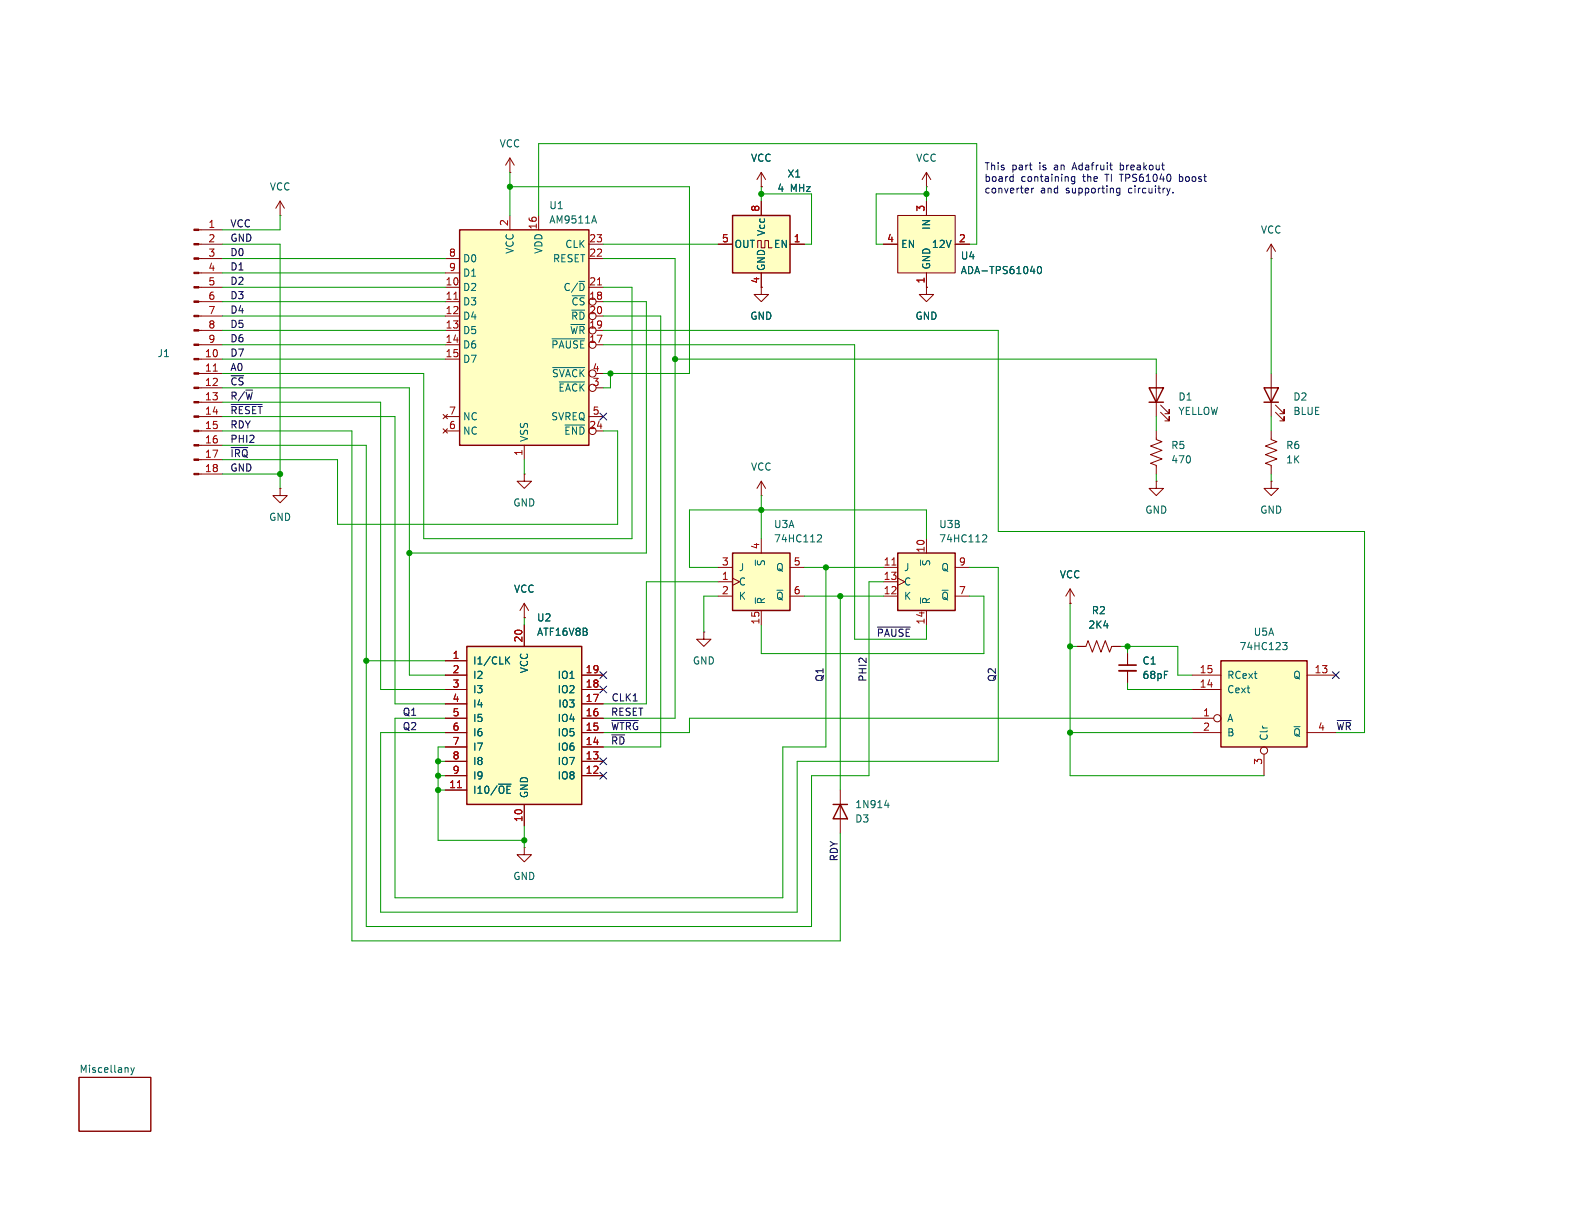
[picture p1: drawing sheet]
<svg xmlns="http://www.w3.org/2000/svg" width="279mm" height="216mm" viewBox="0 0 279 216" stroke-linecap="round" stroke-linejoin="round" font-family="sans-serif">
<path d="M92.7 109.2h.1M92.7 106.7l-.8 1.3M92.7 106.7l.8 1.3M92.7 106.7v2.5M14 190.5h12.7v9.5h-12.7z" fill="none" stroke="#840000" stroke-width=".18"/>
<path d="M23.1 188.8l.3 .8M23.4 189.6l-.3 .4M23.7 188.8l-.3 .8" fill="none" stroke="#006464" stroke-width=".18"/>
<path d="M82.5 114.3h20.4v27.9h-20.4z" fill="#ffffc2"/>
<path d="M82.5 114.3h20.4v27.9h-20.4z" fill="none" stroke="#840000" stroke-width=".25"/>
<g fill="none" stroke="#840000" stroke-width=".18">
<path d="M78.7 116.8h3.8M78.7 119.4h3.8M92.7 110.5v3.8M102.9 119.4h3.8M78.7 121.9h3.8M78.7 124.5h3.8M78.7 127h3.8M78.7 129.5h3.8M78.7 132.1h3.8M78.7 134.6h3.8M78.7 137.2h3.8M78.7 139.7h3.8"/>
<path d="M102.9 121.9h3.8M102.9 124.5h3.8M102.9 127h3.8M102.9 129.5h3.8M102.9 132.1h3.8M102.9 134.6h3.8M102.9 137.2h3.8M92.7 142.2v3.9"/>
</g>
<path d="M89.6 116.7l.5 .7M90.1 116.1l-.7 .8" fill="none" stroke="#006464" stroke-width=".18"/>
<path d="M80.9 139.3h.7" fill="none" stroke="#a90000" stroke-width=".18"/>
<path d="M215.9 116.8h15.2v15.3h-15.2z" fill="#ffffc2"/>
<path d="M223.5 68.6h2.6l-1.3 2.5zM223.5 71.1h2.6M215.9 116.8h15.2v15.3h-15.2z" fill="none" stroke="#840000" stroke-width=".25"/>
<g fill="none" stroke="#840000" stroke-width=".18">
<path d="M163.8 33h.1M163.8 30.5l-.7 1.3M163.8 30.5l.8 1.3M163.8 30.5v2.5M134.6 50.8v1.3h1.3l-1.3 1.2-1.3-1.2h1.3M224.8 45.7h.1M224.8 43.2l-.8 1.3M224.8 43.2l.8 1.3M224.8 43.2v2.5M224.8 76.2v1.5l1 .4-2 .8 2 .7-2 .8 2 .8-2 .7 1 .4v1.5M224.8 66v7.7M225.6 72.9l1.5 1.5v-.7v.7h-.8"/>
<path d="M225.6 71.6l1.5 1.6v-.8v.8h-.8M224.8 85.1v1.3h1.3l-1.3 1.2-1.3-1.2h1.3M224.8 85.1h.1M210.8 119.4h5.1M231.1 119.4h5.1M210.8 121.9h5.1M210.8 127h3.8M210.8 129.5h5.1M223.5 133.4v3.8M231.1 129.5h5.1"/>
<circle cx="215.3" cy="127" r=".63"/>
<circle cx="223.5" cy="132.7" r=".63"/>
</g>
<path d="M226.8 113.6h.8l-.4 .5 .3 .1 .1 .4-.2 .3h-.4" fill="none" stroke="#006464" stroke-width=".18"/>
<path d="M129.5 38.1h10.2v10.2h-10.2z" fill="#ffffc2"/>
<path d="M129.5 38.1h10.2v10.2h-10.2z" fill="none" stroke="#840000" stroke-width=".25"/>
<g fill="none" stroke="#840000" stroke-width=".18">
<path d="M134.6 35.6v2.5M35.2 43.2h4.2M35.2 40.6h4.2M35.2 45.7h4.2M35.2 48.3h4.2M35.2 50.8h4.2M35.2 53.3h4.2M35.2 55.9h4.2M35.2 58.4h4.2M127 43.2h2.5M134 43.8v-1.3h.6v1.3h.7v-1.3h.6v1.3h.6M134.6 48.3v2.5"/>
<path d="M139.7 43.2h2.5M35.2 61h4.2M35.2 63.5h4.2M35.2 66h4.2M35.2 68.6h4.2M35.2 71.1h4.2M35.2 73.7h4.2M35.2 76.2h4.2M35.2 78.7h4.2M35.2 81.3h4.2M35.2 83.8h4.2"/>
</g>
<g fill="#840000" stroke="#840000" stroke-width=".18">
<path d="M34.3 40.5h.9v.3h-.9z"/>
<path d="M34.3 43.1h.9v.2h-.9z"/>
<path d="M34.3 45.6h.9v.2h-.9z"/>
<path d="M34.3 48.1h.9v.3h-.9z"/>
<path d="M34.3 50.7h.9v.2h-.9z"/>
<path d="M34.3 53.2h.9v.3h-.9z"/>
<path d="M34.3 55.8h.9v.2h-.9z"/>
<path d="M34.3 58.3h.9v.2h-.9z"/>
<path d="M34.3 60.8h.9v.3h-.9z"/>
<path d="M34.3 63.4h.9v.2h-.9z"/>
<path d="M34.3 65.9h.9v.3h-.9z"/>
<path d="M34.3 68.5h.9v.2h-.9z"/>
<path d="M34.3 71h.9v.2h-.9z"/>
<path d="M34.3 73.5h.9v.3h-.9z"/>
<path d="M34.3 76.1h.9v.2h-.9z"/>
<path d="M34.3 78.6h.9v.3h-.9z"/>
<path d="M34.3 81.2h.9v.2h-.9z"/>
<path d="M34.3 83.7h.9v.2h-.9z"/>
</g>
<path d="M37.7 65.6h.7" fill="none" stroke="#a90000" stroke-width=".18"/>
<path d="M158.7 38.1h10.2v10.2h-10.2z" fill="#ffffc2"/>
<g fill="none" stroke="#840000" stroke-width=".18">
<path d="M134.6 33h.1M134.6 30.5l-.7 1.3M134.6 30.5l.8 1.3M134.6 30.5v2.5M158.7 38.1h10.2v10.2h-10.2zM163.8 35.6v2.5M156.2 43.2h2.5M163.8 50.8v1.3h1.3l-1.3 1.2-1.2-1.2h1.2M163.8 50.8h.1M163.8 48.3v2.5M168.9 43.2h2.5M204.5 76.2v1.5l1 .4-2 .8 2 .7-2 .8 2 .8-2 .7 1 .4v1.5"/>
<path d="M204.5 66v7.7M205.2 72.9l1.6 1.5v-.7v.7h-.8M205.2 71.6l1.6 1.6v-.8v.8h-.8M134.6 87.6h.1M134.6 85.1v2.5M134.6 85.1l-.7 1.3M134.6 85.1l.8 1.3M204.5 85.1v1.3h1.2l-1.2 1.2-1.3-1.2h1.3M204.5 85.1h.1M124.5 111.8v1.2h1.2l-1.2 1.3-1.3-1.3h1.3M124.5 111.8h.1"/>
</g>
<path d="M182.2 48h.8M183.6 47.2l.1-.1a.68 .68 0 0 1 .5 .7 .68 .68 0 0 1-.5 .6l-.1-.1-.2-.4z" fill="none" stroke="#006464" stroke-width=".18"/>
<path d="M203.2 68.6h2.5l-1.2 2.5zM203.2 71.1h2.5" fill="none" stroke="#840000" stroke-width=".25"/>
<path d="M129.5 97.8h10.2v10.2h-10.2z" fill="#ffffc2"/>
<path d="M129.5 97.8h10.2v10.2h-10.2zM147.3 142.2h2.6M148.6 142.2l1.3 2.6h-2.6z" fill="none" stroke="#840000" stroke-width=".25"/>
<g fill="none" stroke="#840000" stroke-width=".18">
<path d="M49.5 38.1h.1M49.5 35.6l-.7 1.2M49.5 35.6l.8 1.2M49.5 35.6v2.5M90.2 30.5h.1M90.2 27.9l-.8 1.3M90.2 27.9l.7 1.3M90.2 27.9v2.6M134.6 95.3v2.5M127 100.3h2.5M127 102.9h2.5M127 105.4h2.5"/>
<path d="M129.5 102.2l1.3 .7-1.3 .6M134.6 108v2.5M139.7 100.3h2.5M139.7 105.4h2.5M189.2 106.7h.1M189.2 104.1l-.7 1.3M189.2 104.1l.8 1.3M189.2 104.1v2.6M190.5 114.3h1.5l.4-1 .8 2 .7-2 .8 2 .8-2 .7 2 .4-1h1.5M148.6 139.7v7.6"/>
</g>
<path d="M144.7 94.6h.5l.1 .3-.8 .9h.8M133.6 105.7v1M156.4 142.4h.8M157 142v.8" fill="none" stroke="#006464" stroke-width=".18"/>
<path d="M81.3 40.6h22.8v38.1h-22.8z" fill="#ffffc2"/>
<path d="M81.3 40.6h22.8v38.1h-22.8z" fill="none" stroke="#840000" stroke-width=".25"/>
<g fill="none" stroke="#840000" stroke-width=".18">
<path d="M90.2 38.1v2.5M95.2 38.1v2.5M78.7 45.7h2.6M78.7 48.3h2.6M78.7 50.8h2.6M78.7 53.3h2.6M78.7 55.9h2.6M78.7 58.4h2.6M104.1 45.7h2.6M104.1 50.8h2.6M104.1 43.2h2.6M105.4 53.3h1.3"/>
<path d="M105.4 55.9h1.3M105.4 58.4h1.3M78.4 73.3l.7 .7M78.4 75.8l.7 .8M78.7 61h2.6M78.7 63.5h2.6M78.7 73.7h2.6M78.7 76.2h2.6M79.1 73.3l-.7 .7M79.1 75.8l-.7 .8M92.7 78.7v2.6M104.1 73.7h2.6"/>
<path d="M105.4 61h1.3M105.4 76.2h1.3M105.4 66h1.3M105.4 68.6h1.3M49.5 86.4v1.2h1.3l-1.3 1.3-1.2-1.3h1.2M49.5 86.4h.1"/>
</g>
<path d="M80.3 52.9h.7M105.7 50.4h.7" fill="none" stroke="#a90000" stroke-width=".18"/>
<path d="M105.1 38.2l.4 1.2M97.6 59.9h5.8M97.7 65h5.7M98.9 67.5h4.5M99.9 75.2h3.5" fill="none" stroke="#006464" stroke-width=".18"/>
<path d="M158.7 97.8h10.2v10.2h-10.2z" fill="#ffffc2"/>
<path d="M158.7 97.8h10.2v10.2h-10.2z" fill="none" stroke="#840000" stroke-width=".25"/>
<g fill="none" stroke="#840000" stroke-width=".18">
<path d="M134.6 33h.1M134.6 35.6v2.5M163.8 35.6v2.5M127 43.2h2.5M134.6 48.3v2.5M139.7 43.2h2.5M156.2 43.2h2.5M163.8 50.8h.1M163.8 48.3v2.5M168.9 43.2h2.5M92.7 83.8v1.3h1.3l-1.3 1.3-1.3-1.3h1.3M92.7 83.8h.1"/>
<path d="M163.8 95.3v2.5M78.7 116.8h3.8M78.7 119.4h3.8M92.7 109.2h.1M92.7 110.5v3.8M102.9 119.4h3.8M156.2 100.3h2.5M156.2 102.9h2.5M156.2 105.4h2.5M158.7 102.2l1.3 .7-1.3 .6M163.8 108v2.5M168.9 100.3h2.5"/>
<path d="M168.9 105.4h2.5M189.2 106.7h.1M190.5 114.3h1.3M196.8 114.3h1.3M199.4 115.6v2M199.4 118.6v2.1M78.7 121.9h3.8M78.7 124.5h3.8M78.7 127h3.8M78.7 129.5h3.8M78.7 132.1h3.8M78.7 134.6h3.8"/>
<path d="M78.7 137.2h3.8M78.7 139.7h3.8M102.9 121.9h3.8M102.9 124.5h3.8M102.9 127h3.8M102.9 129.5h3.8M102.9 132.1h3.8M102.9 134.6h3.8M102.9 137.2h3.8M92.7 149.9v1.2h1.3l-1.3 1.3-1.3-1.3h1.3M92.7 149.9h.1M92.7 142.2v3.9"/>
</g>
<path d="M157.7 99.9h.7M80.9 139.3h.7" fill="none" stroke="#a90000" stroke-width=".18"/>
<path d="M182.2 48h.8M183.6 47.2l.1-.1a.68 .68 0 0 1 .5 .7 .68 .68 0 0 1-.5 .6l-.1-.1-.2-.4zM173.9 94.6h.5l.1 .3-.8 .9h.8M89.6 116.7l.5 .7M90.1 116.1l-.7 .8M162.8 105.7v1" fill="none" stroke="#006464" stroke-width=".18"/>
<path d="M197.9 117.6h3" fill="none" stroke="#840000" stroke-width=".3"/>
<path d="M197.9 118.6h3" fill="none" stroke="#840000" stroke-width=".33"/>
<path d="M40.9 79.1h2.9M40.9 71.5h5.5M155.2 110.9h5.8M108.2 127.4h4.7" fill="none" stroke="#0f0f0f" stroke-width=".18"/>
<g fill="none" stroke="#009600" stroke-width=".18">
<path d="M49.5 38.1v2.5h-10.1M90.2 33h31.7v33h-15.2M90.2 30.5v7.6M95.2 38.1v-12.7h77.5v17.8h-1.3M134.6 33v2.6M134.6 34.3h8.9v8.9h-1.3M163.8 33v2.6M163.8 34.3h-8.9v8.9h1.3M39.4 43.2h10.1v43.2M39.4 50.8h39.3M39.4 53.3h39.3M39.4 45.7h39.3"/>
<path d="M39.4 48.3h39.3M39.4 55.9h39.3M39.4 58.4h39.3M106.7 50.8h5.1v44.5h-36.9v-29.3h-35.5M106.7 53.3h7.6v44.5h-41.9M106.7 55.9h10.1v76.2h-10.1M106.7 58.4h69.8v35.6h64.8v35.5h-5.1M106.7 45.7h12.7v81.3h-12.7M106.7 43.2h20.3M224.8 45.7v20.3M39.4 71.1h27.9v50.8h11.4M39.4 78.7h25.4v85.1h78.7v-26.6h10.2v-34.3h2.5"/>
<path d="M39.4 68.6h33v50.8h6.3M39.4 76.2h22.8v90.2h86.4v-19.1M39.4 73.7h30.4v50.8h8.9M39.4 63.5h39.3M39.4 61h39.3M106.7 76.2h2.5v16.5h-49.5v-11.4h-20.3M106.7 61h44.4v52h12.7v-2.5M107.9 66v2.6h-1.2M119.4 63.5h85.1v2.5M204.5 73.7v2.5M224.8 73.7v2.5M39.4 83.8h10.1"/>
<path d="M92.7 81.3v2.5M134.6 87.6v7.7M163.8 95.3v-5.1h-41.9v10.1h5.1M204.5 83.8v1.3M224.8 83.8v1.3M64.8 116.8h13.9M92.7 109.2v1.3M127 105.4h-2.5v6.4M127 102.9h-12.7v21.6h-7.6M142.2 100.3h14M142.2 105.4h14M146 100.3v31.8h-7.6v26.7h-68.6v-31.8h8.9"/>
<path d="M148.6 105.4v34.3M171.4 100.3h5.1v34.3h-35.5v26.7h-73.7v-31.8h11.4M171.4 105.4h2.6v10.2h-39.4v-5.1M189.2 106.7v30.5h34.3M189.2 114.3h1.3M198.1 114.3h10.2v5.1h2.5M199.4 114.3v1.3M77.5 137.2h1.2M77.5 134.6h1.2M77.5 139.7h1.2M78.7 132.1h-1.2v16.5h15.2M189.2 129.5h21.6"/>
<path d="M199.4 120.7v1.2h11.4M210.8 127h-88.9v2.5h-15.2M92.7 146.1v3.8"/>
</g>
<path d="M106.1 73.1l1.2 1.2M107.3 73.1l-1.2 1.2M106.1 118.8l1.2 1.2M107.3 118.8l-1.2 1.2M235.6 118.8l1.2 1.2M236.8 118.8l-1.2 1.2M106.1 121.3l1.2 1.2M106.1 136.6l1.2 1.2M106.1 134l1.2 1.2M107.3 121.3l-1.2 1.2M107.3 136.6l-1.2 1.2M107.3 134l-1.2 1.2" fill="none" stroke="#000084" stroke-width=".18"/>
<g fill="none" stroke="#0000c2" stroke-width=".18">
<path d="M179.2 30.8v1.3M179.2 32l-.4 .1M182.4 33.3v.8M182.6 33.3l-.2 .2M190.1 31.3l-.4-.1-.2 .3 .1 .5h.5M190.1 31.2v1.1l-.3 .2-.3-.1M198 33.3v1l-.2 .2h-.3M198 33.3h-.3l-.3 .2 .2 .6h.4M198.1 28.8v1.2M198.1 30h.1M198.2 29.2h-.1M206.9 33.3l-.3 .8"/>
<path d="M207.4 34v.1M208.6 30.8v1.3M208.6 32l.1 .1M208.7 31.2l-.1 .1"/>
</g>
<g fill="#009600" stroke="#009600" stroke-width=".18">
<circle cx="77.5" cy="134.6" r=".46"/>
<circle cx="77.5" cy="137.2" r=".46"/>
<circle cx="77.5" cy="139.7" r=".46"/>
<circle cx="92.7" cy="148.6" r=".46"/>
<circle cx="72.4" cy="97.8" r=".46"/>
<circle cx="64.8" cy="116.8" r=".46"/>
<circle cx="49.5" cy="83.8" r=".46"/>
<circle cx="90.2" cy="33" r=".46"/>
<circle cx="189.2" cy="129.5" r=".46"/>
<circle cx="189.2" cy="114.3" r=".46"/>
<circle cx="199.4" cy="114.3" r=".46"/>
<circle cx="107.9" cy="66" r=".46"/>
<circle cx="134.6" cy="90.2" r=".46"/>
<circle cx="119.4" cy="63.5" r=".46"/>
<circle cx="148.6" cy="105.4" r=".46"/>
<circle cx="146" cy="100.3" r=".46"/>
<circle cx="163.8" cy="34.3" r=".46"/>
<circle cx="134.6" cy="34.3" r=".46"/>
</g>
<g font-size="1.8" fill="#006464">
<text x="88.3" y="26.3">VCC</text>
<text x="132.7" y="28.8">VCC</text>
<text x="161.9" y="28.8">VCC</text>
<text x="47.6" y="33.9">VCC</text>
<text x="137.4" y="34.1">4</text>
<text x="139.2" y="31.6">X1</text>
<text x="139.7" y="34.1">MHz</text>
<text x="97" y="37.2">U1</text>
<text x="97" y="39.7">AM9511A</text>
<text x="135.5" y="41.8" transform="rotate(-90 135.5 41.8)">Vcc</text>
<text x="164.7" y="40.7" transform="rotate(-90 164.7 40.7)">IN</text>
<text x="222.9" y="41.5">VCC</text>
<text x="81.8" y="46.6">D0</text>
<text x="91" y="45" transform="rotate(-90 91 45)">VCC</text>
<text x="96.1" y="45" transform="rotate(-90 96.1 45)">VDD</text>
<text x="97.7" y="46.6">RESET</text>
<text x="99.9" y="44">CLK</text>
<text x="129.8" y="44">OUT</text>
<text x="136.8" y="44">EN</text>
<text x="159.3" y="44">EN</text>
<text x="164.7" y="44">12V</text>
<text x="164.7" y="47.8" transform="rotate(-90 164.7 47.8)">GND</text>
<text x="169.8" y="46.1">U4</text>
<text x="81.8" y="49.1">D1</text>
<text x="81.8" y="51.7">D2</text>
<text x="99.6" y="51.7">C/~{D}</text>
<text x="135.5" y="48" transform="rotate(-90 135.5 48)">GND</text>
<text x="169.8" y="48.7">ADA-TPS61040</text>
<text x="81.8" y="54.2">D3</text>
<text x="81.8" y="56.7">D4</text>
<text x="81.8" y="59.3">D5</text>
<text x="100.7" y="59.3">~{WR}</text>
<text x="100.9" y="56.7">~{RD}</text>
<text x="100.9" y="54.2">~{CS}</text>
<text x="132.6" y="56.7">GND</text>
<text x="161.8" y="56.7">GND</text>
<text x="27.8" y="63.3">J1</text>
<text x="81.8" y="61.8">D6</text>
<text x="81.8" y="64.4">D7</text>
<text x="97.4" y="61.8">~{PAUSE}</text>
<text x="97.5" y="66.9">~{SVACK}</text>
<text x="98.7" y="69.4">~{EACK}</text>
<text x="208.3" y="71">D1</text>
<text x="228.6" y="71">D2</text>
<text x="81.8" y="74.5">NC</text>
<text x="81.8" y="77.1">NC</text>
<text x="97.4" y="74.5">SVREQ</text>
<text x="99.7" y="77.1">~{END}</text>
<text x="208.3" y="73.6">YELLOW</text>
<text x="228.6" y="73.6">BLUE</text>
<text x="93.6" y="78.2" transform="rotate(-90 93.6 78.2)">VSS</text>
<text x="132.7" y="83.4">VCC</text>
<text x="207" y="79.6">R5</text>
<text x="207" y="82.1">470</text>
<text x="227.3" y="79.6">R6</text>
<text x="227.3" y="82.1">1K</text>
<text x="90.7" y="89.8">GND</text>
<text x="47.5" y="92.3">GND</text>
<text x="136.8" y="93.6">U3A</text>
<text x="166" y="93.6">U3B</text>
<text x="202.4" y="91">GND</text>
<text x="222.8" y="91">GND</text>
<text x="130.6" y="101.2">J</text>
<text x="135.5" y="100.2" transform="rotate(-90 135.5 100.2)">~{S}</text>
<text x="136.8" y="96.1">74HC112</text>
<text x="137.2" y="101.2">Q</text>
<text x="159.8" y="101.2">J</text>
<text x="164.7" y="100.2" transform="rotate(-90 164.7 100.2)">~{S}</text>
<text x="166" y="96.1">74HC112</text>
<text x="166.4" y="101.2">Q</text>
<text x="90.8" y="105">VCC</text>
<text x="130.6" y="103.7">C</text>
<text x="130.6" y="106.3">K</text>
<text x="135.5" y="106.9" transform="rotate(-90 135.5 106.9)">~{R}</text>
<text x="137.2" y="106.3">~{Q}</text>
<text x="159.8" y="103.7">C</text>
<text x="159.8" y="106.3">K</text>
<text x="164.7" y="106.9" transform="rotate(-90 164.7 106.9)">~{R}</text>
<text x="166.4" y="106.3">~{Q}</text>
<text x="187.3" y="102.5">VCC</text>
<text x="94.9" y="112.6">ATF16V8B</text>
<text x="94.9" y="110.1">U2</text>
<text x="192.4" y="111.4">2K4</text>
<text x="193" y="108.8">R2</text>
<text x="221.6" y="112.6">U5A</text>
<text x="83.6" y="117.7">I1/CLK</text>
<text x="93.6" y="119.1" transform="rotate(-90 93.6 119.1)">VCC</text>
<text x="122.4" y="117.7">GND</text>
<text x="201.9" y="117.7">C1</text>
<text x="219.1" y="115.2">74HC123</text>
<text x="83.6" y="120.2">I2</text>
<text x="83.6" y="122.8">I3</text>
<text x="83.6" y="125.3">I4</text>
<text x="98.5" y="120.2">IO1</text>
<text x="98.5" y="122.8">IO2</text>
<text x="98.6" y="125.3">I03</text>
<text x="201.9" y="120.2">68pF</text>
<text x="216.9" y="120.2">RCext</text>
<text x="216.9" y="122.8">Cext</text>
<text x="228.6" y="120.2">Q</text>
<text x="83.6" y="127.9">I5</text>
<text x="83.6" y="130.4">I6</text>
<text x="98.5" y="127.9">IO4</text>
<text x="98.5" y="130.4">IO5</text>
<text x="216.9" y="127.9">A</text>
<text x="216.9" y="130.4">B</text>
<text x="224.4" y="131.1" transform="rotate(-90 224.4 131.1)">Clr</text>
<text x="228.6" y="130.4">~{Q}</text>
<text x="83.6" y="132.9">I7</text>
<text x="83.6" y="135.5">I8</text>
<text x="98.5" y="132.9">IO6</text>
<text x="98.5" y="135.5">IO7</text>
<text x="83.6" y="138">I9</text>
<text x="83.6" y="140.6">I10/~{OE}</text>
<text x="93.6" y="141.2" transform="rotate(-90 93.6 141.2)">GND</text>
<text x="98.5" y="138">IO8</text>
<text x="151.1" y="143.1">1N914</text>
<text x="151.1" y="145.6">D3</text>
<text x="90.7" y="155.8">GND</text>
<text x="14" y="189.8">Miscellany</text>
</g>
<g font-size="1.8" fill="#0000c2">
<text x="174" y="30.3">This</text>
<text x="174" y="32.4">board</text>
<text x="174" y="34.4">converter</text>
<text x="178.9" y="30.3">part</text>
<text x="180.5" y="32.4">containing</text>
<text x="183.9" y="30.3">is</text>
<text x="184" y="34.4">and</text>
<text x="186.7" y="30.3">an</text>
<text x="188.6" y="34.4">supporting</text>
<text x="190.2" y="30.3">Adafruit</text>
<text x="191.6" y="32.4">the</text>
<text x="195.8" y="32.4">TI TPS61040</text>
<text x="198.7" y="30.3">breakout</text>
<text x="199.8" y="34.4">circuitry.</text>
<text x="209.2" y="32.4">boost</text>
</g>
<g font-size="1.8" fill="#a90000">
<text x="36.8" y="40.4">1</text>
<text x="89.9" y="40.1" transform="rotate(-90 89.9 40.1)">2</text>
<text x="95" y="40.7" transform="rotate(-90 95 40.7)">16</text>
<text x="134.4" y="37.5" transform="rotate(-90 134.4 37.5)">8</text>
<text x="163.6" y="37.5" transform="rotate(-90 163.6 37.5)">3</text>
<text x="36.8" y="42.9">2</text>
<text x="36.8" y="45.5">3</text>
<text x="79.3" y="45.5">8</text>
<text x="104.1" y="42.9">23</text>
<text x="104.1" y="45.5">22</text>
<text x="127.6" y="42.9">5</text>
<text x="140.3" y="42.9">1</text>
<text x="156.8" y="42.9">4</text>
<text x="169.5" y="42.9">2</text>
<text x="36.8" y="48">4</text>
<text x="36.8" y="50.5">5</text>
<text x="36.8" y="53.1">6</text>
<text x="78.7" y="50.5">10</text>
<text x="78.7" y="53.1">11</text>
<text x="79.3" y="48">9</text>
<text x="104.1" y="50.5">21</text>
<text x="104.1" y="53.1">18</text>
<text x="163.6" y="50.2" transform="rotate(-90 163.6 50.2)">1</text>
<text x="36.8" y="55.6">7</text>
<text x="36.8" y="58.2">8</text>
<text x="78.7" y="55.6">12</text>
<text x="78.7" y="58.2">13</text>
<text x="104.1" y="55.6">20</text>
<text x="104.1" y="58.2">19</text>
<text x="36.2" y="63.2">10</text>
<text x="36.2" y="65.8">11</text>
<text x="36.8" y="60.7">9</text>
<text x="78.7" y="60.7">14</text>
<text x="78.7" y="63.2">15</text>
<text x="104.1" y="60.7">17</text>
<text x="104.7" y="65.8">4</text>
<text x="36.2" y="68.3">12</text>
<text x="36.2" y="70.9">13</text>
<text x="104.7" y="68.3">3</text>
<text x="36.2" y="73.4">14</text>
<text x="36.2" y="75.9">15</text>
<text x="79.3" y="73.4">7</text>
<text x="79.3" y="75.9">6</text>
<text x="104.1" y="75.9">24</text>
<text x="104.7" y="73.4">5</text>
<text x="36.2" y="78.5">16</text>
<text x="36.2" y="81">17</text>
<text x="36.2" y="83.6">18</text>
<text x="92.5" y="80.7" transform="rotate(-90 92.5 80.7)">1</text>
<text x="127.6" y="100.1">3</text>
<text x="134.4" y="97.2" transform="rotate(-90 134.4 97.2)">4</text>
<text x="140.3" y="100.1">5</text>
<text x="156.2" y="100.1">11</text>
<text x="163.6" y="97.8" transform="rotate(-90 163.6 97.8)">10</text>
<text x="169.5" y="100.1">9</text>
<text x="127.6" y="102.6">1</text>
<text x="127.6" y="105.2">2</text>
<text x="140.3" y="105.2">6</text>
<text x="156.2" y="102.6">13</text>
<text x="156.2" y="105.2">12</text>
<text x="169.5" y="105.2">7</text>
<text x="92.5" y="113.7" transform="rotate(-90 92.5 113.7)">20</text>
<text x="134.4" y="110.5" transform="rotate(-90 134.4 110.5)">15</text>
<text x="163.6" y="110.5" transform="rotate(-90 163.6 110.5)">14</text>
<text x="79.9" y="116.6">1</text>
<text x="79.9" y="119.1">2</text>
<text x="103.5" y="119.1">19</text>
<text x="212" y="119.1">15</text>
<text x="232.4" y="119.1">13</text>
<text x="79.9" y="121.7">3</text>
<text x="79.9" y="124.2">4</text>
<text x="103.5" y="121.7">18</text>
<text x="103.5" y="124.2">17</text>
<text x="212" y="121.7">14</text>
<text x="79.9" y="126.7">5</text>
<text x="79.9" y="129.3">6</text>
<text x="79.9" y="131.8">7</text>
<text x="103.5" y="126.7">16</text>
<text x="103.5" y="129.3">15</text>
<text x="103.5" y="131.8">14</text>
<text x="212.7" y="126.7">1</text>
<text x="212.7" y="129.3">2</text>
<text x="233" y="129.3">4</text>
<text x="79.9" y="134.4">8</text>
<text x="79.9" y="136.9">9</text>
<text x="103.5" y="134.4">13</text>
<text x="103.5" y="136.9">12</text>
<text x="223.3" y="135.3" transform="rotate(-90 223.3 135.3)">3</text>
<text x="79.3" y="139.4">11</text>
<text x="92.5" y="145.5" transform="rotate(-90 92.5 145.5)">10</text>
</g>
<g font-size="1.8" fill="#0f0f0f">
<text x="40.6" y="40.3">VCC</text>
<text x="40.6" y="42.8">GND</text>
<text x="40.6" y="47.9">D1</text>
<text x="40.6" y="45.4">D0</text>
<text x="40.6" y="53">D3</text>
<text x="40.6" y="50.5">D2</text>
<text x="40.6" y="58.1">D5</text>
<text x="40.6" y="55.5">D4</text>
<text x="40.6" y="63.2">D7</text>
<text x="40.6" y="65.7">A0</text>
<text x="40.6" y="60.6">D6</text>
<text x="40.6" y="68.2">~{CS}</text>
<text x="40.6" y="70.8">R/~{W}</text>
<text x="40.6" y="75.9">RDY</text>
<text x="40.6" y="73.3">~{RESET}</text>
<text x="40.6" y="83.5">GND</text>
<text x="40.6" y="80.9">~{IRQ}</text>
<text x="40.6" y="78.4">PHI2</text>
<text x="154.9" y="112.7">~{PAUSE}</text>
<text x="108" y="124.1">CLK1</text>
<text x="145.7" y="120.6" transform="rotate(-90 145.7 120.6)">Q1</text>
<text x="153.3" y="120.6" transform="rotate(-90 153.3 120.6)">PHI2</text>
<text x="176.2" y="120.6" transform="rotate(-90 176.2 120.6)">Q2</text>
<text x="71.1" y="126.7">Q1</text>
<text x="71.1" y="129.2">Q2</text>
<text x="107.9" y="129.2">~{WTRG}</text>
<text x="107.9" y="126.7">RESET</text>
<text x="107.9" y="131.7">~{RD}</text>
<text x="236.2" y="129.2">~{WR}</text>
<text x="148.2" y="152.4" transform="rotate(-90 148.2 152.4)">RDY</text>
</g>
<text font-size="1.8" fill="#840000" x="134.4" y="50.2" transform="rotate(-90 134.4 50.2)">4</text>
</svg>
